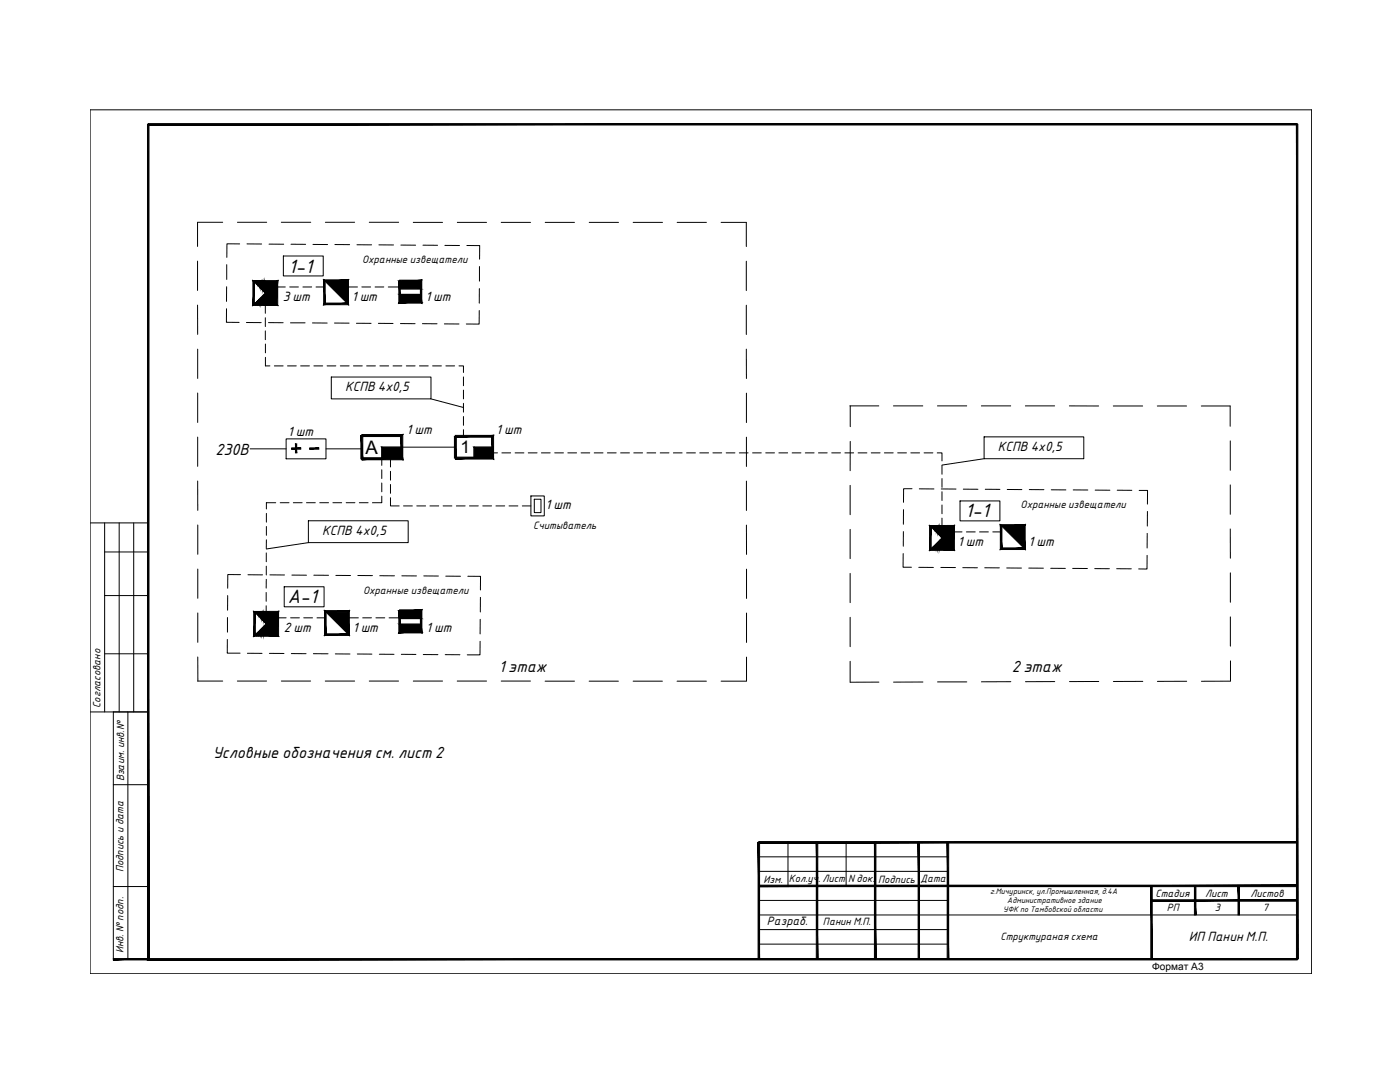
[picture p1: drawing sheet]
<svg xmlns="http://www.w3.org/2000/svg" width="279mm" height="216mm" viewBox="0 0 279 216" stroke-linecap="round" stroke-linejoin="round" font-family="sans-serif">
<!-- layer: DESC -->
<g fill="none" stroke="#000" stroke-width=".2">
<path d="M18 21.9h243.8v172.4h-243.8zM39.4 52.1v5.9M44.4 44.4h-5v4.8M45.2 57.2v2.9M45.2 52.8v3M47.4 44.4h5.8M47.8 48.7l-2.5-.1v2.8M49.3 48.7h2.9M53.7 48.7h2.9M55.3 57.3h1.6M56.1 44.4h5.9M56.6 51.1h7.9v4h-7.9z"/>
<path d="M57.8 57.3h1.8M58.1 48.7l2.9 .1M60.4 57.3h1.8M62.5 48.8h2.9M63.1 57.3h1.6M64.9 44.4h5.9M66.8 48.8h3M69.4 57.3h1.9M71.2 48.8l3 .1M72.2 57.3h1.8M73.7 44.4h5.9M74.9 57.3h1.7"/>
<path d="M75.6 48.9h2.9M77.5 57.3h1.9M79.7 56.1h4.3v1.5h-4.3zM79.7 58.7h4.3v1.7h-4.3zM80 48.9h2.9M82.5 44.4h5.8M84.4 48.9h2.9M88.8 49h2.9M91.3 44.4h5.8M93.2 49h2.5v2.7M95.7 57.6l-.1 2.9M95.7 53.2v2.9"/>
<path d="M100 44.4h5.9M108.8 44.4h5.9M117.6 44.4h5.8M126.4 44.4h5.8M135.1 44.4h5.9M143.9 44.4h5M148.9 44.4v4.8M148.9 52.1v5.9M39.4 60.9v5.8M39.4 69.7v5.8M39.4 78.4v5.9M45.2 61.6v2.7h2.5"/>
<path d="M49.2 64.4h2.9M53 60.8v1.7M53 63.4v1.8M53 66v1.8M53 68.7v1.7M53 71.3v1.7h.9M53.6 64.4h2.9M54.8 73h1.7M57.4 73h1.7M58 64.4h2.9M60 73h1.8M62.3 64.4l3 .1"/>
<path d="M62.6 73h1.8M65.3 73h1.7M66.1 75.2h19.9v4.4h-19.9zM66.8 64.5h2.9M67.9 73h1.8M70.5 73h1.8M71.1 64.5h3M73.2 73h1.7M75.5 64.5h2.9M75.8 73h1.8M78.4 73h1.8M79.9 64.6h2.9"/>
<path d="M81.1 73h1.7M83.7 73h1.8M84.3 64.6h2.9M86 79.6l6.5 1.7M86.3 73h1.8M88.7 64.6l2.9 .1M89 73h1.7M91.6 73h.9v1.3M92.5 75.2v1.8M92.5 77.8v1.8M95.6 62v2.7h-2.5M148.9 69.7l.1 5.8"/>
<path d="M148.9 60.9v5.8M149 78.5v5.8M39.4 96l.1 5.8M39.4 87.2v5.9M49.9 89.6h7.2M57.1 87.6h8v4h-8zM65.1 89.6h7.1M76.2 91.6h.1M76.2 99v1.3h-1.9M76.2 91.6v1.3M76.2 93.7v1.8M76.2 96.4v1.7"/>
<path d="M77.9 99.3v1.7h1.8M77.9 91.6v1.6M77.9 94.1v1.7M77.9 96.7v1.7M80.2 89.9h.1M90.9 89.2h-14.7v2.4M92.5 80.5v1.7M92.5 83.1v1.8M92.5 85.7v1.4M94.6 91.4h.1M98.3 89.2h-3.7v2.2M98.3 90.4h1"/>
<path d="M100.2 90.4h1.7M102.8 90.4h1.8M105.4 90.4h1.8M106 99h2.6v3.9h-2.6zM106.6 99.6h1.4v2.7h-1.4zM108 90.4h1.8M110.7 90.4h1.8M113.3 90.4h1.8M116 90.4h1.7M118.6 90.4h1.7M121.2 90.4h1.8M123.9 90.4h1.7"/>
<path d="M126.5 90.4h1.7M129.1 90.4h1.8M131.8 90.4h1.7M134.4 90.4h1.7M137 90.4h1.8M139.7 90.4h1.7M142.3 90.4h1.7M144.9 90.4h1.8M147.5 90.4h1.8M149 87.2v5.9M149 96v5.9M150.2 90.4h1.7"/>
<path d="M152.8 90.4h1.8M155.4 90.4h1.8M158.1 90.4h1.7M160.7 90.4h1.8M163.3 90.4h1.8M166 90.4h1.7M168.6 90.4h1.8M169.6 81h5.8M169.7 96.8v5.9M169.7 81v4.1M169.7 88.1v5.8M171.3 90.4h1.7"/>
<path d="M173.9 90.4h1.7M176.5 90.4h1.8M178.3 81h5.9M179.1 90.4h1.8M181.8 90.4h1.7M182 97.5h-1.7v2.7M183.5 97.5l2.9 .1M184.4 90.4h1.8M187 90.4h1v1.6M187.1 81h5.8M187.8 97.6h3M188 92.9v1.7"/>
<path d="M188 95.5v1.7M188 98.1v1.8M191.6 100h8v3.9h-8zM192.2 97.6h3M195.8 81h5.9M196.4 87.2h19.9v4.3h-19.9zM196.4 91.5l-8.4 1.3M196.6 97.6h3M201 97.7h2.9M204.6 81h5.9M205.4 97.7h2.9M209.8 97.7l2.9 .1"/>
<path d="M213.4 81h5.9M214.2 97.8h2.9M218.6 97.8h2.9M222.2 81h5.8M223 97.8h2.9M227.3 97.9h1.7v2.7M231 81h5.8M239.7 81h5.8v4.1M245.5 88v5.8M245.5 96.8v5.8M18 104.3h11.6M20.9 104.3v37.8"/>
<path d="M20.9 110.1h8.7M20.9 118.8h8.7M23.8 104.3v37.8M26.7 104.3v37.8M39.5 104.8v5.8M39.5 113.5v5.9M45.4 118.8v3M48 114.7l-2.5-.1-.1 2.8M49.5 114.7h2.9M53.1 118.2v1.8M53.1 110.3v1.8M53.1 113v1.7"/>
<path d="M53.1 115.6v1.8M53.2 107.7l-.1 1.8M53.2 100.3v1.3M53.2 102.4v1.8M53.2 105.1v1.7M53.2 100.3h1.8M53.9 114.7h2.9M55.9 100.3h1.8M56.7 117.1h8v4h-8zM58.2 114.8h3M58.5 100.3h1.8M61.2 100.3h1.7"/>
<path d="M61.5 103.9h20v4.4h-20zM61.5 108.3l-8.4 1.2M62.6 114.8h3M63.8 100.3h1.8M66.4 100.3h1.8M67 114.8h2.9M69.1 100.3h1.7M71.4 114.8l2.9 .1M71.7 100.3h1.8M75.8 114.9h2.9M80.2 114.9h2.9M80.5 101h1.8"/>
<path d="M83.2 101h1.7M84.6 114.9h2.9M85.8 101h1.8M88.4 101h1.8M89 115h2.9M91.1 101h1.7M93.4 115h2.5v2.7M93.7 101h1.8M95.9 119.2v2.9M96.3 101h1.8M99 101h1.7M101.6 101h1.7"/>
<path d="M104.2 101h1.8M149 104.8v5.8M149 113.6v5.8M169.7 105.6v5.9M169.7 114.4v5.9M180.2 110.5v2.7h1.7M180.3 106.1v2.9M180.3 101.7v2.9M183.4 113.2h2.9M187.8 113.2h2.9M188 100.8v1.7M188 103.4v1.6"/>
<path d="M190.3 106.1h1.7M192.1 113.3h3M192.9 106.1h1.7M195.5 106.1h1.7M196.5 113.3h2.9M198.1 106.1h1.7M200.9 113.3l2.9 .1M205.3 113.4h2.9M209.7 113.4h2.9M214.1 113.4h2.9M218.5 113.5h2.9M222.9 113.5h2.9"/>
<path d="M228.9 110.8v2.7h-1.7M229 106.4l-.1 3M229 102.1v2.9M245.5 105.5v5.9M245.5 114.3v5.9M20.9 130.5h8.7M39.4 135.9h5M39.5 131.1v4.8M39.5 122.3v5.9M45.4 127.6v2.7h2.5M45.4 123.2v2.9M47.4 135.9h5.8"/>
<path d="M49.4 130.4h2.9M53.1 120.9v1.3M53.8 130.4h2.9M55.4 123.3h1.7M56.1 135.9h5.9M58 123.3h1.7M58.1 130.4h3M60.6 123.3h1.8M62.5 130.4l3 .1M63.3 123.3h1.6M64.9 135.9h5.9M66.9 130.5h2.9"/>
<path d="M69.6 123.3h1.9M71.3 130.5h2.9M72.4 123.3h1.7M73.7 135.9h5.8M75 123.3h1.8M75.7 130.5l2.9 .1M77.7 123.3h1.9M79.7 121.8h4.3v1.6h-4.3zM79.7 124.6h4.3v1.5h-4.3zM80.1 130.6h2.9M82.5 135.9h5.8M84.5 130.6h2.9"/>
<path d="M88.9 130.6h2.9M91.2 135.9h5.9M95.8 128v2.7h-2.5M95.8 123.6v2.9M100 135.9h5.9M108.8 135.9h5.9M117.6 135.9h5.8M126.4 135.9h5.8M135.1 135.9h5.9M143.9 135.9h5M149 122.3v5.9M149 131.1v4.8"/>
<path d="M169.7 123.2v5.8M169.7 132v4.1h5.7M184.2 136.1h-5.9M187.1 136.1h5.8M201.7 136h-5.8M210.5 136h-5.8M219.3 136h-5.9M228.1 136h-5.9M236.8 135.9l-5.8 .1M245.5 135.9h-5.7M245.5 123.1v5.8M245.6 131.9v4"/>
<path d="M18 142.1h11.6M22.6 142.1v49.3M22.6 156.6h7M25.5 142.1v49.3M22.6 176.9h7M151.4 171h37.8M151.4 173.9h37.8M151.4 179.7h37.8M157.3 168.1v8.7M168.9 168.1v8.7M151.4 182.6h107.4M151.4 188.4h37.8"/>
<path d="M151.4 185.5h37.8"/>
</g>
<g fill="#000" stroke="#000" stroke-width=".2">
<path d="M64.9 56.1h4.3l.1 4.4zM199.9 105h4.4v4.4zM65.1 122.1h4.3v4.4z"/>
<path d="M29.4 24.8l.3 166.5v-166.5zM29.4 24.8l.3 166.5-.3 .2zM29.4 191.5l229.5-.2h-229.2zM29.4 191.5l229.5-.2v.2z"/>
<path d="M29.6 24.9h229.3v-.2zM29.6 24.7h229.3l-229.3 .2z"/>
<path d="M51.3 56.2h.3l-.3 .4zM51.6 56.2l-.3 .4h.3z"/>
<path d="M51.5 56.3h.4l-.4 .6zM51.9 56.3l-.4 .6h.4z"/>
<path d="M51.8 56.3h.3l-.3 .9zM52.1 56.3l-.3 .9h.3z"/>
<path d="M52.1 56.2h.3l-.3 1.3zM52.4 56.2l-.3 1.3h.3z"/>
<path d="M52.4 56.2h.3l-.3 1.6zM52.7 56.2l-.3 1.6h.3z"/>
<path d="M52.7 56.3h.3l-.3 1.8zM53 56.3l-.3 1.8h.3z"/>
<path d="M53 56.2h.3l-.3 4.4zM53.3 56.2l-.3 4.4h.3z"/>
<path d="M53 58.4l.2 .2-2.4 2zM50.8 60.6l.2 .3 2.2-2.3z"/>
<path d="M51 56.1l2.2 2.2-.2 .3zM51 56.1l-.2 .2 2.2 2.3z"/>
<path d="M53.2 56.2h.3l-.3 4.4zM53.5 56.2l-.3 4.4h.3z"/>
<path d="M53.5 56.2h.4l-.4 4.4zM53.9 56.2l-.4 4.4h.4z"/>
<path d="M53.9 56.2h.3l-.3 4.4zM54.2 56.2l-.3 4.4h.3z"/>
<path d="M54.2 56.2h.3l-.3 4.4zM54.5 56.2l-.3 4.4h.3z"/>
<path d="M54.5 56.2h.3l-.3 4.4zM54.8 56.2l-.3 4.4h.3z"/>
<path d="M54.8 56.2h.3l-.3 4.4zM55.1 56.2l-.3 4.4h.3z"/>
<path d="M64.6 55.8l.3 .3 4.6-.3zM64.9 56.1l4.6-.3-.3 .3zM69.2 56.1l.3 4.7v-5zM69.2 56.1l.3 4.7-.3-.3zM64.6 60.8h4.9l-.3-.3zM64.9 60.5h4.3l-4.6 .3zM64.6 55.8v5l.3-.3zM64.6 55.8l.3 .3v4.4z"/>
<path d="M79.7 55.9v.3l4.5-.3zM79.7 56.2l4.5-.3-.3 .3zM84.2 55.9l-.3 .3 .3 4.3zM83.9 56.2l.3 4.3-.3-.3zM79.6 60.5h4.6l-.3-.3zM79.6 60.5l.3-.3h4zM79.6 56.1v4.4l.3-.3zM79.6 56.1h.3v4.1z"/>
<path d="M79.7 56.1l4.3 1.5v-1.5zM79.7 56.1l4.3 1.5h-4.3z"/>
<path d="M79.7 58.7l4.3 1.7v-1.7zM79.7 58.7l4.3 1.7h-4.3z"/>
<path d="M51.6 60.3v.4h-.3zM51.3 60.3v.4l.3-.4z"/>
<path d="M51.9 60v.7h-.4zM51.5 60v.7l.4-.7z"/>
<path d="M52.1 59.8v.9h-.3zM51.8 59.8v.9l.3-.9z"/>
<path d="M52.4 59.4v1.3h-.3zM52.1 59.4v1.3l.3-1.3z"/>
<path d="M52.7 59.2v1.5h-.3zM52.4 59.2v1.5l.3-1.5z"/>
<path d="M53 58.9v1.7h-.3zM52.7 58.9v1.7l.3-1.7z"/>
<path d="M55.4 56v4.9l-.3-.3zM55.4 56l-.3 .3v4.3zM50.5 56h4.9l-.3 .3zM50.5 56l.3 .3h4.3zM50.5 56l.3 .3-.3 4.6zM50.8 56.3l-.3 4.6 .3-.3zM50.5 60.9l.3-.3 4.6 .3zM50.8 60.6l4.6 .3-.3-.3z"/>
<path d="M58.2 89.4v.2l1.8-.2zM58.2 89.6l1.8-.2v.2z"/>
<path d="M59 88.6l.2 1.8v-1.8zM59 88.6l.2 1.8h-.2z"/>
<path d="M61.8 89.4v.2l1.8-.2zM61.8 89.6l1.8-.2v.2z"/>
<path d="M72.2 86.7v.4l8.2-.4zM72.2 87.1l8.2-.4-.4 .4zM80.4 86.7l-.4 .4 .4 4.6zM80 87.1l.4 4.6-.4-.4zM72.2 91.7h8.2l-.4-.4zM72.2 91.3h7.8l-7.8 .4z"/>
<path d="M72 86.9l.4 4.7v-4.7zM72 86.9l.4 4.7h-.4z"/>
<path d="M76.2 89.2l4 2.4v-2.4zM76.2 89.2l4 2.4h-4z"/>
<path d="M90.9 86.9v.3l7.6-.3zM90.9 87.2l7.6-.3-.4 .3zM98.5 86.9l-.4 .3 .4 4.4zM98.1 87.2l.4 4.4-.4-.4zM90.9 91.6h7.6l-.4-.4zM90.9 91.2h7.2l-7.2 .4z"/>
<path d="M90.7 87.1l.4 4.3v-4.3zM90.7 87.1l.4 4.3h-.4z"/>
<path d="M94.6 89.2l3.7 2.2v-2.2zM94.6 89.2l3.7 2.2h-3.7z"/>
<path d="M186.3 105.1h.3l-.3 .4zM186.6 105.1l-.3 .4h.3z"/>
<path d="M186.6 105.1h.3l-.3 .7zM186.9 105.1l-.3 .7h.3z"/>
<path d="M186.6 109.2v.3h-.3zM186.3 109.2v.3l.3-.3z"/>
<path d="M186.9 105.1h.3l-.3 1zM187.2 105.1l-.3 1h.3z"/>
<path d="M186.9 108.9v.7h-.3zM186.6 108.9v.7l.3-.7z"/>
<path d="M187.1 105.1h.4l-.4 1.2zM187.5 105.1l-.4 1.2h.4z"/>
<path d="M187.2 108.6v1h-.3zM186.9 108.6v1l.3-1z"/>
<path d="M187.4 105.1h.3l-.3 1.6zM187.7 105.1l-.3 1.6 .3-.1z"/>
<path d="M187.5 108.3v1.3h-.3zM187.2 108.3v1.3l.3-1.3z"/>
<path d="M187.7 105.1h.4l-.4 1.8zM188.1 105.1l-.4 1.8h.4z"/>
<path d="M187.8 108v1.6h-.3zM187.5 108v1.6l.3-1.6z"/>
<path d="M188 105.1h.3l-.3 4.4zM188.3 105.1l-.3 4.4h.3z"/>
<path d="M188.1 107.7v1.8h-.4zM187.7 107.7v1.8l.4-1.8z"/>
<path d="M188.1 107.3l.2 .2-2.5 2zM185.8 109.5l.3 .2 2.2-2.2z"/>
<path d="M188.3 105.1h.3l-.3 4.4zM188.6 105.1l-.3 4.4h.3z"/>
<path d="M186.1 105l2.2 2.2-.2 .2zM186.1 105l-.2 .2 2.2 2.2z"/>
<path d="M188.6 105.1h.3l-.3 4.4zM188.9 105.1l-.3 4.4h.3z"/>
<path d="M188.9 105.1h.3l-.3 4.4zM189.2 105.1l-.3 4.4h.3z"/>
<path d="M189.2 105.1h.3l-.3 4.4zM189.5 105.1l-.3 4.4h.3z"/>
<path d="M189.5 105.1h.3l-.3 4.4zM189.8 105.1l-.3 4.4h.3z"/>
<path d="M189.8 105.1h.4l-.4 4.4zM190.2 105.1l-.4 4.4h.4z"/>
<path d="M190.5 104.8v5l-.3-.3zM190.5 104.8l-.3 .4v4.3zM185.5 104.9l5-.1-.3 .4zM185.5 104.9l.3 .3h4.4zM185.5 104.9l.3 .3-.3 4.6zM185.8 105.2l-.3 4.6 .3-.3zM185.5 109.8l.3-.3 4.7 .3zM185.8 109.5l4.7 .3-.3-.3z"/>
<path d="M199.6 104.7l.4 .3 4.6-.3zM200 105l4.6-.3-.3 .3zM204.6 104.7l-.3 .3 .3 4.7zM204.3 105l.3 4.7-.3-.4zM199.6 109.7h5l-.3-.4zM199.6 109.7l.4-.4h4.3zM199.6 104.7v5l.4-.4zM199.6 104.7l.4 .3v4.3z"/>
<path d="M51.4 122.2h.3l-.3 .4zM51.7 122.2l-.3 .4h.3z"/>
<path d="M51.7 122.3h.3l-.3 .6zM52 122.3l-.3 .6h.3z"/>
<path d="M51.7 126.4v.3h-.3zM51.4 126.4v.3l.3-.3z"/>
<path d="M52 122.3h.3l-.3 .9zM52.3 122.3l-.3 .9h.3z"/>
<path d="M52 126.1v.6h-.3zM51.7 126.1v.6l.3-.6z"/>
<path d="M52.3 122.2h.3l-.3 1.3zM52.6 122.2l-.3 1.3h.3z"/>
<path d="M52.3 125.8v.9h-.3zM52 125.8v.9l.3-.9z"/>
<path d="M52.5 122.2h.4l-.3 1.6zM52.9 122.2l-.3 1.6h.3z"/>
<path d="M52.6 125.4v1.3h-.3zM52.3 125.4v1.3l.3-1.3z"/>
<path d="M52.9 122.3h.3l-.3 1.8zM53.2 122.3l-.3 1.8h.3z"/>
<path d="M52.9 125.2v1.5h-.3zM52.6 125.2v1.5l.3-1.5z"/>
<path d="M53.1 122.2h.3l-.3 4.5zM53.4 122.2l-.3 4.5h.3z"/>
<path d="M53.2 124.9v1.8h-.3zM52.9 124.9v1.8l.3-1.8z"/>
<path d="M53.2 124.4l.2 .2-2.4 2zM51 126.6l.2 .3 2.2-2.3z"/>
<path d="M51.2 122.1l2.2 2.2-.2 .3zM51.2 122.1l-.2 .2 2.2 2.3z"/>
<path d="M53.4 122.2h.3l-.3 4.5zM53.7 122.2l-.3 4.5h.3z"/>
<path d="M53.7 122.2h.3l-.3 4.5zM54 122.2l-.3 4.5h.3z"/>
<path d="M54 122.2h.3l-.2 4.5zM54.3 122.2l-.2 4.5h.2z"/>
<path d="M54.3 122.2h.3l-.3 4.5zM54.6 122.2l-.3 4.5h.3z"/>
<path d="M54.6 122.2h.4l-.3 4.5zM55 122.2l-.3 4.5h.3z"/>
<path d="M55 122.2h.3l-.3 4.5zM55.3 122.2l-.3 4.5h.3z"/>
<path d="M55.6 122v4.9l-.3-.3zM55.6 122l-.3 .3v4.3zM50.6 122h5l-.3 .3zM50.6 122l.3 .3h4.4zM50.6 122l.3 .3-.3 4.7zM50.9 122.3l-.3 4.7 .4-.4zM50.6 127l.4-.4 4.6 .3zM51 126.6l4.6 .3-.3-.3z"/>
<path d="M64.8 121.8l.3 .4 4.6-.4zM65.1 122.2l4.6-.4-.3 .4zM69.7 121.8l-.3 .4 .3 4.6zM69.4 122.2l.3 4.6-.3-.3zM64.8 126.8h4.9l-.3-.3zM64.8 126.8l.3-.3h4.3zM64.8 121.8v5l.3-.3zM64.8 121.8l.3 .4v4.3z"/>
<path d="M79.7 121.7v.3l4.5-.3zM79.7 122l4.5-.3-.3 .3zM84.2 121.7l-.3 .3 .3 4.3zM83.9 122l.3 4.3-.3-.3zM79.6 126.3h4.6l-.3-.3zM79.6 126.3l.3-.3h4zM79.6 121.8v4.5l.3-.3zM79.6 121.8h.3v4.2z"/>
<path d="M79.7 121.8l4.3 1.6v-1.6zM79.7 121.8l4.3 1.6h-4.3z"/>
<path d="M79.7 124.6l4.3 1.5v-1.5zM79.7 124.6l4.3 1.5h-4.3z"/>
<path d="M151.4 176.6v.3l107.4-.3zM151.4 176.9l107.4-.3v.3z"/>
<path d="M151.4 167.9v.3l107.4-.3zM151.4 168.2l107.4-.3v.3z"/>
<path d="M151.3 168.1l.3 23.2v-23.2zM151.3 168.1l.3 23.2h-.3z"/>
<path d="M162.9 168.1l.3 23.3v-23.3zM162.9 168.1l.3 23.3h-.3z"/>
<path d="M174.5 168.1l.3 23.2v-23.2zM174.5 168.1l.3 23.2h-.3z"/>
<path d="M183.2 168.1l.3 23.2v-23.2zM183.2 168.1l.3 23.2h-.3z"/>
<path d="M189 168.1l.3 23.2v-23.2zM189 168.1l.3 23.2h-.3z"/>
<path d="M229.8 179.5v.3l29-.3zM229.8 179.8l29-.3v.3z"/>
<path d="M22.6 191.3v.2l7-.2zM22.6 191.5l7-.2v.2z"/>
<path d="M229.7 176.8v14.6h.2zM229.7 176.8h.2v14.6z"/>
<path d="M238.4 176.8v5.8h.3zM238.4 176.8h.3v5.8z"/>
<path d="M247.1 176.8v5.8h.3zM247.1 176.8h.3v5.8z"/>
<path d="M258.7 24.8v166.6h.3zM258.7 24.8h.3v166.6z"/>
</g>
<g font-size="3.7">
<text x="57.6" y="54.4">1-1</text>
<text x="73" y="90.6">A</text>
<text x="192.7" y="103.3">1-1</text>
<text x="57.5" y="120.4">A-1</text>
</g>
<text font-size="3.5" x="91.9" y="90.5">1</text>
<g font-size="3.1">
<text x="43" y="90.8">230В</text>
<text x="99.5" y="134.2">1 этаж</text>
<text x="201.9" y="134.2">2 этаж</text>
<text x="42.5" y="151.3">Условные обозначения см. лист 2</text>
</g>
<g font-size="2.6">
<text x="56.4" y="60.1">3 шт</text>
<text x="70.2" y="60.1">1 шт</text>
<text x="84.9" y="60.1">1 шт</text>
<text x="68.9" y="78.1">КСПВ 4х0,5</text>
<text x="57.5" y="87">1 шт</text>
<text x="81.1" y="86.5">1 шт</text>
<text x="99.1" y="86.5">1 шт</text>
<text x="199.2" y="90">КСПВ 4х0,5</text>
<text x="108.9" y="101.6">1 шт</text>
<text x="64.3" y="106.8">КСПВ 4х0,5</text>
<text x="191.1" y="108.9">1 шт</text>
<text x="205.3" y="108.9">1 шт</text>
<text x="56.6" y="126.1">2 шт</text>
<text x="70.4" y="126.1">1 шт</text>
<text x="85.1" y="126.1">1 шт</text>
<text x="237.3" y="187.8">ИП Панин М.П.</text>
</g>
<text font-size="2.3" x="153.1" y="184.5">Разраб.</text>
<g font-size="2.1">
<text x="72.3" y="52.4">Охранные извещатели</text>
<text x="203.7" y="101.3">Охранные извещатели</text>
<text x="106.4" y="105.6">Считыватель</text>
<text x="72.4" y="118.5">Охранные извещатели</text>
</g>
<g font-size="2">
<text x="20" y="141.2" transform="rotate(-90 20 141.2)">Cогласовано</text>
<text x="24.8" y="155.9" transform="rotate(-90 24.8 155.9)">Взаим. инв.№</text>
<text x="24.7" y="174.1" transform="rotate(-90 24.7 174.1)">Подпись и дата</text>
<text x="152.4" y="176.2">Изм.</text>
<text x="157.4" y="176">Кол.уч.</text>
<text x="164.1" y="176.1">Лист</text>
<text x="169.3" y="176.1">N док.</text>
<text x="175.3" y="176.2">Подпись</text>
<text x="183.7" y="176">Дата</text>
<text x="230.6" y="179">Стадия</text>
<text x="240.5" y="178.9">Лист</text>
<text x="249.6" y="178.9">Листов</text>
<text x="164.2" y="184.6">Панин М.П.</text>
<text x="232.8" y="181.7">РП</text>
<text x="242.4" y="181.7">3</text>
<text x="252" y="181.7">7</text>
<text x="24.7" y="190.2" transform="rotate(-90 24.7 190.2)">Инв. № подп.</text>
<text x="199.7" y="187.5">Структураная схема</text>
<text x="229.9" y="193.5">Формат А3</text>
</g>
<g font-size="1.5">
<text x="197.6" y="178.4">г.Мичуринск, ул.Промышленная, д.4А</text>
<text x="200.2" y="182.1">УФК по Тамбовской области</text>
<text x="201" y="180.2">Административное здание</text>
</g>
</svg>
